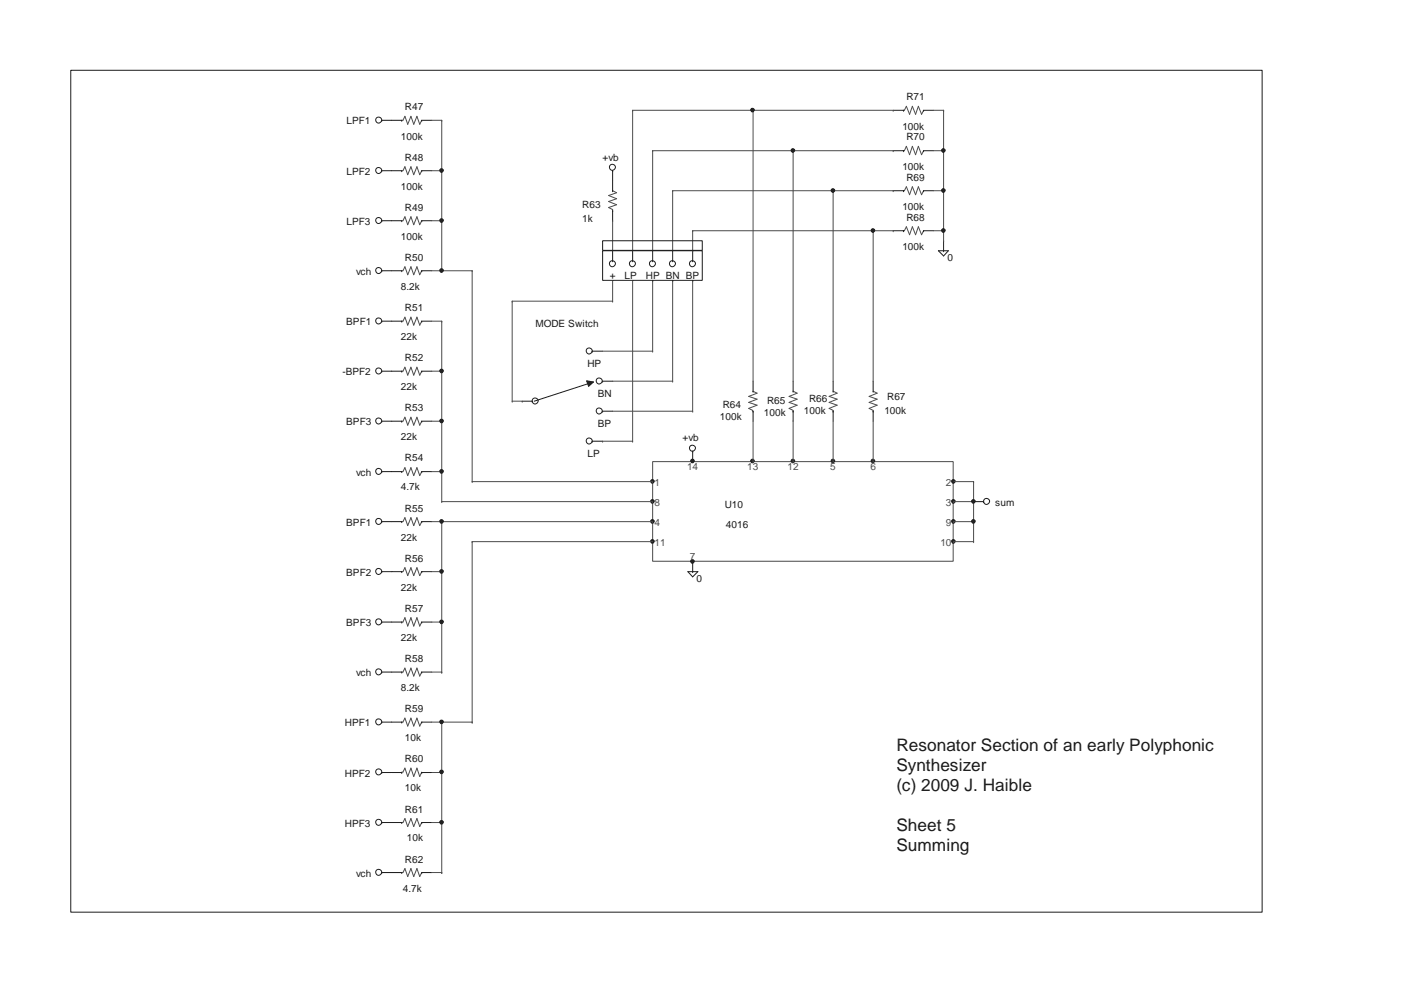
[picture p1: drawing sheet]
<svg xmlns="http://www.w3.org/2000/svg" width="297mm" height="210mm" viewBox="0 0 297 210" stroke-linecap="round" stroke-linejoin="round" font-family="sans-serif">
<g fill="none" stroke="#1b1b1b" stroke-width=".21">
<path d="M15 14.9h252v178.1h-252zM82.9 25.5h2.1M82.9 36.1h2.1M85 25.5h.1M85 36.1h.1M89.2 25.5h.1M89.2 36.1h.1M89.2 25.5h2.1M89.2 36.1h2.1M189 31.9h2.2M189 23.3h2.2M191.2 31.9h.1"/>
<path d="M191.2 23.3h.1M195.4 31.9h.1M195.4 23.3h.1M195.4 31.9h2.1M195.4 23.3h2.1M82.9 46.7h2.1M82.9 57.3h2.1M85 46.7h.1M85 57.3h.1M89.2 46.7h.1M89.2 57.3h.1M89.2 46.7h2.1"/>
<path d="M89.2 57.3h2.1M189 48.8h2.2M189 40.4h2.2M191.2 48.8h.1M191.2 40.4h.1M195.4 48.8h.1M195.4 40.4h.1M195.4 48.8h2.1M195.4 40.4h2.1M82.9 68h2.1M82.9 78.5h2.1M85 68h.1"/>
<path d="M85 78.5h.1M89.2 68h.1M89.2 78.5h.1M89.2 68h2.1M89.2 78.5h2.1M82.9 89.1h2.1M82.9 99.8h2.1M85 89.1h.1M85 99.8h.1M89.2 89.1h.1M89.2 99.8h.1M89.2 89.1h2.1"/>
<path d="M89.2 99.8h2.1M159.3 82.8h.1M159.3 87h.1M159.3 80.7v2.1M159.3 87v2.1M167.8 82.8h.1M167.8 87h.1M167.8 80.7v2.1M167.8 87v2.1M176.3 82.8h.1M176.3 87h.1M176.3 80.7v2.1"/>
<path d="M176.3 87v2.1M184.7 82.8h.1M184.7 87h.1M184.7 80.7v2.1M184.7 87v2.1M82.9 110.4h2.1M85 110.4h.1M89.2 110.4h.1M89.2 110.4h2.1M82.9 131.6h2.1M82.9 121h2.1M85 131.6h.1"/>
<path d="M85 121h.1M89.2 131.6h.1M89.2 121h.1M89.2 131.6h2.1M89.2 121h2.1M82.9 142.2h2.1M82.9 152.8h2.1M85 142.2h.1M85 152.8h.1M89.2 142.2h.1M89.2 152.8h.1M89.2 142.2h2.1"/>
<path d="M89.2 152.8h2.1M82.9 174h2.1M82.9 163.5h2.1M85 174h.1M85 163.5h.1M89.2 174h.1M89.2 163.5h.1M89.2 174h2.1M89.2 163.5h2.1M82.9 184.6h2.1M85 184.6h.1M89.2 184.6h.1"/>
<path d="M89.2 184.6h2.1"/>
</g>
<g fill="none" stroke="#4b4b4b" stroke-width=".21">
<path d="M85 25.5h.2l.5-.9 .6 1.7 .6-1.7 .6 1.7 .7-1.7 .6 1.7 .4-.8M85 36.1h.2l.5-.8 .6 1.7 .6-1.7 .6 1.7 .7-1.7 .6 1.7 .4-.9M191.1 31.9h.2l.5-.9 .6 1.7 .6-1.7 .7 1.7 .6-1.7 .7 1.7 .4-.8M191.1 23.3h.2l.5-.8 .6 1.7 .6-1.7 .7 1.7 .6-1.7 .7 1.7 .4-.9M85 46.7h.2l.5-.8 .6 1.7 .6-1.7 .6 1.7 .7-1.7 .6 1.7 .4-.9M85 57.3h.2l.5-.9 .6 1.7 .6-1.7 .6 1.7 .7-1.7 .6 1.7 .4-.8M191.1 48.8h.2l.5-.8 .6 1.7 .6-1.7 .7 1.7 .6-1.7 .7 1.7 .4-.9M191.1 40.4h.2l.5-.9 .6 1.7 .6-1.7 .7 1.7 .6-1.7 .7 1.7 .4-.8M85 68h.2l.5-.9 .6 1.7 .6-1.7 .6 1.7 .7-1.7 .6 1.7 .4-.8M85 78.5h.2l.5-.8 .6 1.7 .6-1.7 .6 1.7 .7-1.7 .6 1.7 .4-.9M85 89.1h.2l.5-.8 .6 1.7 .6-1.7 .6 1.7 .7-1.7 .6 1.7 .4-.9M85 99.8h.2l.5-.9 .6 1.7 .6-1.7 .6 1.7 .7-1.7 .6 1.7 .4-.8"/>
<path d="M138.1 97.7h63.6v21.1h-63.6zM159.2 82.8l1 .4-1.8 .7 1.8 .6-1.8 .6 1.8 .6-1.8 .7 .8 .4v.2M167.8 82.8l.8 .4-1.7 .7 1.7 .6-1.7 .6 1.7 .6-1.7 .7 .9 .4v.2M176.3 82.8l.8 .4-1.7 .7 1.7 .6-1.7 .6 1.7 .6-1.7 .7 .9 .4v.2M184.7 82.8l.9 .4-1.7 .7 1.7 .6-1.7 .6 1.7 .6-1.7 .7 .8 .4v.2M85 110.4h.2l.5-.9 .6 1.7 .6-1.7 .6 1.7 .7-1.7 .6 1.7 .4-.8M85 131.6h.2l.5-.9 .6 1.8 .6-1.8 .6 1.8 .7-1.8 .6 1.8 .4-.9M85 121h.2l.5-.9 .6 1.7 .6-1.7 .6 1.7 .7-1.7 .6 1.7 .4-.8M85 142.2h.2l.5-.8 .6 1.7 .6-1.7 .6 1.7 .7-1.7 .6 1.7 .4-.9M85 152.8h.2l.5-.9 .6 1.7 .6-1.7 .6 1.7 .7-1.7 .6 1.7 .4-.8M85 174h.2l.5-.8 .6 1.7 .6-1.7 .6 1.7 .7-1.7 .6 1.7 .4-.9M85 163.4h.2l.5-.9 .6 1.8 .6-1.8 .6 1.8 .7-1.8 .6 1.8 .4-.9"/>
<path d="M85 184.6h.2l.5-.8 .6 1.7 .6-1.7 .6 1.7 .7-1.7 .6 1.7 .4-.9"/>
</g>
<circle cx="184.7" cy="97.5" r=".38" fill="#1b1b1b"/>
<circle cx="184.7" cy="97.5" r=".38" fill="none" stroke="#1b1b1b" stroke-width=".21"/>
<circle cx="176.2" cy="97.5" r=".38" fill="#1b1b1b"/>
<circle cx="176.2" cy="97.5" r=".38" fill="none" stroke="#1b1b1b" stroke-width=".21"/>
<circle cx="167.8" cy="97.5" r=".38" fill="#1b1b1b"/>
<circle cx="167.8" cy="97.5" r=".38" fill="none" stroke="#1b1b1b" stroke-width=".21"/>
<circle cx="159.2" cy="97.5" r=".38" fill="#1b1b1b"/>
<circle cx="159.2" cy="97.5" r=".38" fill="none" stroke="#1b1b1b" stroke-width=".21"/>
<circle cx="138" cy="101.9" r=".38" fill="#1b1b1b"/>
<circle cx="138" cy="101.9" r=".38" fill="none" stroke="#1b1b1b" stroke-width=".21"/>
<circle cx="138" cy="106.1" r=".38" fill="#1b1b1b"/>
<circle cx="138" cy="106.1" r=".38" fill="none" stroke="#1b1b1b" stroke-width=".21"/>
<circle cx="138" cy="110.3" r=".38" fill="#1b1b1b"/>
<circle cx="138" cy="110.3" r=".38" fill="none" stroke="#1b1b1b" stroke-width=".21"/>
<circle cx="138" cy="114.6" r=".38" fill="#1b1b1b"/>
<circle cx="138" cy="114.6" r=".38" fill="none" stroke="#1b1b1b" stroke-width=".21"/>
<circle cx="201.7" cy="101.9" r=".38" fill="#1b1b1b"/>
<circle cx="201.7" cy="101.9" r=".38" fill="none" stroke="#1b1b1b" stroke-width=".21"/>
<circle cx="201.7" cy="106.1" r=".38" fill="#1b1b1b"/>
<circle cx="201.7" cy="106.1" r=".38" fill="none" stroke="#1b1b1b" stroke-width=".21"/>
<circle cx="201.7" cy="110.3" r=".38" fill="#1b1b1b"/>
<circle cx="201.7" cy="110.3" r=".38" fill="none" stroke="#1b1b1b" stroke-width=".21"/>
<circle cx="201.7" cy="114.6" r=".38" fill="#1b1b1b"/>
<circle cx="201.7" cy="114.6" r=".38" fill="none" stroke="#1b1b1b" stroke-width=".21"/>
<circle cx="146.5" cy="97.5" r=".38" fill="#1b1b1b"/>
<circle cx="146.5" cy="97.5" r=".38" fill="none" stroke="#1b1b1b" stroke-width=".21"/>
<circle cx="146.5" cy="118.8" r=".38" fill="#1b1b1b"/>
<g fill="none" stroke="#1b1b1b" stroke-width=".21">
<path d="M129.6 38.2v2.2M129.6 40.4h.1M129.6 44.6h.1M129.6 44.6v2.1"/>
<circle cx="146.5" cy="94.8" r=".64"/>
<circle cx="146.5" cy="118.8" r=".38"/>
</g>
<path d="M129.6 40.4l.9 .4-1.7 .6 1.7 .7-1.7 .5 1.7 .7-1.7 .6 .8 .4v.3" fill="none" stroke="#4b4b4b" stroke-width=".21"/>
<path d="M146.5 95.5l.1 .1z" fill="#1b1b1b"/>
<g fill="none" stroke="#1b1b1b" stroke-width=".21">
<path d="M146.5 95.5h.1M146.5 95.5v2.2M146.5 118.8v2.2M145.5 121h2.1l-1.1 1.1zM146.5 121h.1"/>
<circle cx="208.7" cy="106.1" r=".64"/>
</g>
<path d="M208.1 106.1l.1 .1z" fill="#1b1b1b"/>
<g fill="none" stroke="#1b1b1b" stroke-width=".21">
<path d="M198.5 53.1h2.1l-1 1.1zM199.6 53.1h.1M199.6 50.9v2.2M206 106.1h2.1M208.1 106.1h.1"/>
<circle cx="80.1" cy="99.7" r=".64"/>
</g>
<path d="M80.8 99.8v.1z" fill="#1b1b1b"/>
<g fill="none" stroke="#1b1b1b" stroke-width=".21">
<path d="M80.8 99.8h.1M80.8 99.8h2.1"/>
<circle cx="80.1" cy="142.2" r=".64"/>
</g>
<path d="M80.8 142.2v.1z" fill="#1b1b1b"/>
<g fill="none" stroke="#1b1b1b" stroke-width=".21">
<path d="M80.8 142.2h.1M80.8 142.2h2.1"/>
<circle cx="80.1" cy="184.6" r=".64"/>
</g>
<path d="M80.8 184.6v.1z" fill="#1b1b1b"/>
<g fill="none" stroke="#1b1b1b" stroke-width=".21">
<path d="M80.8 184.6h.1M80.8 184.6h2.1"/>
<circle cx="80.1" cy="25.4" r=".64"/>
</g>
<g fill="none" stroke="#1b1b1b" stroke-width=".21">
<path d="M80.8 25.5h.1M80.8 25.5h2.1"/>
<circle cx="80.1" cy="36.1" r=".64"/>
</g>
<path d="M80.8 36.1v.1z" fill="#1b1b1b"/>
<g fill="none" stroke="#1b1b1b" stroke-width=".21">
<path d="M80.8 36.1h.1M80.8 36.1h2.1"/>
<circle cx="80.1" cy="46.6" r=".64"/>
</g>
<path d="M80.8 46.7v.1z" fill="#1b1b1b"/>
<g fill="none" stroke="#1b1b1b" stroke-width=".21">
<path d="M80.8 46.7h.1M80.8 46.7h2.1"/>
<circle cx="80.1" cy="57.2" r=".64"/>
</g>
<path d="M80.8 57.3v.1z" fill="#1b1b1b"/>
<g fill="none" stroke="#1b1b1b" stroke-width=".21">
<path d="M80.8 57.3h.1M80.8 57.3h2.1"/>
<circle cx="80.1" cy="67.9" r=".64"/>
</g>
<g fill="none" stroke="#1b1b1b" stroke-width=".21">
<path d="M80.8 68h.1M80.8 68h2.1"/>
<circle cx="80.1" cy="78.5" r=".64"/>
</g>
<path d="M80.8 78.5v.1z" fill="#1b1b1b"/>
<g fill="none" stroke="#1b1b1b" stroke-width=".21">
<path d="M80.8 78.5h.1M80.8 78.5h2.1"/>
<circle cx="80.1" cy="89.1" r=".64"/>
</g>
<path d="M80.8 89.1v.1z" fill="#1b1b1b"/>
<g fill="none" stroke="#1b1b1b" stroke-width=".21">
<path d="M80.8 89.1h.1M80.8 89.1h2.1"/>
<circle cx="80.1" cy="110.3" r=".64"/>
</g>
<path d="M80.8 110.4v.1z" fill="#1b1b1b"/>
<g fill="none" stroke="#1b1b1b" stroke-width=".21">
<path d="M80.8 110.4h.1M80.8 110.4h2.1"/>
<circle cx="80.1" cy="120.9" r=".64"/>
</g>
<g fill="none" stroke="#1b1b1b" stroke-width=".21">
<path d="M80.8 121h.1M80.8 121h2.1"/>
<circle cx="80.1" cy="131.6" r=".64"/>
</g>
<path d="M80.8 131.6v.1z" fill="#1b1b1b"/>
<g fill="none" stroke="#1b1b1b" stroke-width=".21">
<path d="M80.8 131.6h.1M80.8 131.6h2.1"/>
<circle cx="80.1" cy="152.7" r=".64"/>
</g>
<path d="M80.8 152.8v.1z" fill="#1b1b1b"/>
<g fill="none" stroke="#1b1b1b" stroke-width=".21">
<path d="M80.8 152.8h.1M80.8 152.8h2.1"/>
<circle cx="80.1" cy="163.3" r=".64"/>
</g>
<path d="M80.8 163.4v.1z" fill="#1b1b1b"/>
<g fill="none" stroke="#1b1b1b" stroke-width=".21">
<path d="M80.8 163.5h.1M80.8 163.5h2.1"/>
<circle cx="80.1" cy="174" r=".64"/>
</g>
<path d="M80.8 174v.1z" fill="#1b1b1b"/>
<g fill="none" stroke="#1b1b1b" stroke-width=".21">
<path d="M80.8 174h.1M80.8 174h2.1"/>
<circle cx="129.6" cy="35.4" r=".64"/>
</g>
<path d="M129.6 36.1l.1 .1z" fill="#1b1b1b"/>
<g fill="none" stroke="#1b1b1b" stroke-width=".21">
<path d="M129.6 36.1h.1M129.6 36.1v2.1"/>
<circle cx="124.7" cy="74.3" r=".64"/>
</g>
<path d="M125.3 74.3l.1 .1z" fill="#1b1b1b"/>
<g fill="none" stroke="#1b1b1b" stroke-width=".21">
<path d="M125.3 74.3h.1M125.3 74.3h2.2"/>
<circle cx="129.6" cy="55.8" r=".64"/>
</g>
<path d="M129.6 55.2l.1 .1z" fill="#1b1b1b"/>
<g fill="none" stroke="#1b1b1b" stroke-width=".21">
<path d="M129.6 55.2h.1M129.6 53.1v2.1"/>
<circle cx="138" cy="55.8" r=".64"/>
</g>
<path d="M138.1 55.2l.1 .1z" fill="#1b1b1b"/>
<g fill="none" stroke="#1b1b1b" stroke-width=".21">
<path d="M138.1 55.2h.1M138.1 53.1v2.1"/>
<circle cx="142.3" cy="55.8" r=".64"/>
</g>
<path d="M142.3 55.2l.1 .1z" fill="#1b1b1b"/>
<g fill="none" stroke="#1b1b1b" stroke-width=".21">
<path d="M142.3 55.2h.1M142.3 53.1v2.1"/>
<circle cx="146.5" cy="55.8" r=".64"/>
</g>
<path d="M146.5 55.2l.1 .1z" fill="#1b1b1b"/>
<g fill="none" stroke="#1b1b1b" stroke-width=".21">
<path d="M146.5 55.2h.1M146.5 53.1v2.1"/>
<circle cx="133.8" cy="55.8" r=".64"/>
</g>
<path d="M133.8 55.2l.1 .1z" fill="#1b1b1b"/>
<g fill="none" stroke="#1b1b1b" stroke-width=".21">
<path d="M133.8 55.2h.1M133.8 53.1v2.1"/>
<circle cx="124.7" cy="93.3" r=".64"/>
</g>
<path d="M125.3 93.4h.1z" fill="#1b1b1b"/>
<g fill="none" stroke="#1b1b1b" stroke-width=".21">
<path d="M125.3 93.4h.1M125.3 93.4h2.2"/>
<circle cx="126.8" cy="80.6" r=".64"/>
</g>
<path d="M127.5 80.7h.1z" fill="#1b1b1b"/>
<g fill="none" stroke="#1b1b1b" stroke-width=".21">
<path d="M127.5 80.7h.1M127.5 80.7h2.1"/>
<circle cx="126.8" cy="87" r=".64"/>
</g>
<path d="M127.5 87l.1 .1z" fill="#1b1b1b"/>
<g fill="none" stroke="#1b1b1b" stroke-width=".21">
<path d="M127.5 87h.1M127.5 87h2.1"/>
<circle cx="113.2" cy="84.8" r=".64"/>
</g>
<path d="M112.6 84.9l.1 .1z" fill="#1b1b1b"/>
<path d="M110.5 84.9h2.1M112.6 84.9h.1" fill="none" stroke="#1b1b1b" stroke-width=".21"/>
<g fill="none" stroke="#4b4b4b" stroke-width=".21">
<path d="M91.3 25.5h2.2M91.3 36.1h2.2M93.5 25.5h.1M93.5 36.1h.1M93.5 25.5v31.8M133.8 23.3h.1M133.8 23.3h55.2M133.8 23.3v29.8M138.1 31.9h.1M138.1 31.9h50.9M138.1 31.9v21.2M159.3 23.3h.1"/>
<path d="M159.3 23.3v57.4M167.8 31.9h.1M167.8 31.9v48.8M189 23.3h.1M189 31.9h.1M197.5 31.9h2.1M197.5 23.3h2.1M199.6 31.9h.1M199.6 23.3h.1M199.6 23.3v27.6M91.3 57.3h8.6M91.3 46.7h2.2"/>
<path d="M93.5 46.7h.1M93.5 57.3h.1M99.9 57.3h.1M99.9 57.3v44.6M129.6 46.7h.1M129.6 46.7v6.4M129.6 59.4v4.3M133.8 59.4v34M138.1 59.4h.1M138.1 59.4v14.9M142.3 40.4h.1M142.3 59.4h.1"/>
<path d="M142.3 40.4h46.7M142.3 40.4v12.7M142.3 59.4v21.3M146.5 48.8h.1M146.5 53.1h.1M146.5 59.4h.1M146.5 48.8h42.5M146.5 48.8v4.3M146.5 59.4v27.6M176.3 40.4h.1M176.3 40.4v40.3M184.7 48.8h.1"/>
<path d="M184.7 48.8v31.9M189 40.4h.1M189 48.8h.1M197.5 48.8h2.1M197.5 40.4h2.1M199.6 48.8h.1M199.6 50.9h.1M199.6 40.4h.1M91.3 68h2.2M91.3 78.5h2.2M93.5 68h.1M93.5 78.5h.1"/>
<path d="M93.5 68v38.1M108.4 63.7h.1M108.4 63.7h21.2M108.4 63.7v21.2M127.5 74.3h10.6M129.6 63.7h.1M138.1 74.3h.1M91.3 89.1h2.2M91.3 99.8h2.2M93.5 89.1h.1M93.5 99.8h.1M108.4 84.9h.1"/>
<path d="M108.4 84.9h2.1M110.5 84.9h.1M127.5 93.4h.1M127.5 93.4h6.3M129.6 80.7h12.7M129.6 87h16.9M133.8 93.4h.1M142.3 80.7h.1M146.5 87h.1M159.3 97.7h.1M159.3 89.1v8.6M167.8 97.7h.1"/>
<path d="M167.8 89.1v8.6M176.3 97.7h.1M176.3 89.1v8.6M184.7 97.7h.1M184.7 89.1v8.6M91.3 110.4h46.8M93.5 110.4h.1M93.5 106.1h.1M93.5 106.1h44.6M93.5 110.4v31.8M99.9 101.9h.1M99.9 114.6h.1"/>
<path d="M99.9 101.9h38.2M99.9 114.6h38.2M99.9 114.6v38.2M138.1 110.4h.1M138.1 106.1h.1M138.1 101.9h.1M201.7 106.1h.1M201.7 110.4h.1M201.7 114.6h.1M201.7 101.9h4.3M201.7 106.1h4.3M201.7 110.4h4.3"/>
<path d="M201.7 114.6h4.3M206 101.9h.1M206 106.1h.1M206 110.4h.1M206 114.6h.1M206 101.9v12.7M91.3 131.6h2.2M91.3 121h2.2M93.5 131.6h.1M93.5 121h.1M91.3 142.2h2.2M91.3 152.8h8.6"/>
<path d="M93.5 142.2h.1M93.5 152.8h.1M93.5 152.8v31.8M99.9 152.8h.1M91.3 174h2.2M91.3 163.5h2.2M93.5 174h.1M93.5 163.5h.1M91.3 184.6h2.2M93.5 184.6h.1"/>
</g>
<circle cx="205.9" cy="106.1" r=".38" fill="#1b1b1b"/>
<circle cx="205.9" cy="106.1" r=".38" fill="none" stroke="#1b1b1b" stroke-width=".21"/>
<circle cx="205.9" cy="110.3" r=".38" fill="#1b1b1b"/>
<circle cx="205.9" cy="110.3" r=".38" fill="none" stroke="#1b1b1b" stroke-width=".21"/>
<circle cx="199.6" cy="48.8" r=".38" fill="#1b1b1b"/>
<circle cx="199.6" cy="48.8" r=".38" fill="none" stroke="#1b1b1b" stroke-width=".21"/>
<circle cx="199.6" cy="40.3" r=".38" fill="#1b1b1b"/>
<circle cx="199.6" cy="40.3" r=".38" fill="none" stroke="#1b1b1b" stroke-width=".21"/>
<circle cx="199.6" cy="31.8" r=".38" fill="#1b1b1b"/>
<circle cx="199.6" cy="31.8" r=".38" fill="none" stroke="#1b1b1b" stroke-width=".21"/>
<circle cx="159.2" cy="23.3" r=".38" fill="#1b1b1b"/>
<circle cx="159.2" cy="23.3" r=".38" fill="none" stroke="#1b1b1b" stroke-width=".21"/>
<circle cx="167.8" cy="31.8" r=".38" fill="#1b1b1b"/>
<circle cx="167.8" cy="31.8" r=".38" fill="none" stroke="#1b1b1b" stroke-width=".21"/>
<circle cx="176.2" cy="40.3" r=".38" fill="#1b1b1b"/>
<circle cx="176.2" cy="40.3" r=".38" fill="none" stroke="#1b1b1b" stroke-width=".21"/>
<circle cx="184.7" cy="48.8" r=".38" fill="#1b1b1b"/>
<circle cx="184.7" cy="48.8" r=".38" fill="none" stroke="#1b1b1b" stroke-width=".21"/>
<circle cx="93.4" cy="174" r=".38" fill="#1b1b1b"/>
<circle cx="93.4" cy="174" r=".38" fill="none" stroke="#1b1b1b" stroke-width=".21"/>
<circle cx="93.4" cy="163.3" r=".38" fill="#1b1b1b"/>
<circle cx="93.4" cy="163.3" r=".38" fill="none" stroke="#1b1b1b" stroke-width=".21"/>
<circle cx="93.4" cy="152.7" r=".38" fill="#1b1b1b"/>
<circle cx="93.4" cy="152.7" r=".38" fill="none" stroke="#1b1b1b" stroke-width=".21"/>
<circle cx="93.4" cy="36.1" r=".38" fill="#1b1b1b"/>
<circle cx="93.4" cy="36.1" r=".38" fill="none" stroke="#1b1b1b" stroke-width=".21"/>
<circle cx="93.4" cy="46.7" r=".38" fill="#1b1b1b"/>
<circle cx="93.4" cy="46.7" r=".38" fill="none" stroke="#1b1b1b" stroke-width=".21"/>
<circle cx="93.4" cy="57.2" r=".38" fill="#1b1b1b"/>
<circle cx="93.4" cy="57.2" r=".38" fill="none" stroke="#1b1b1b" stroke-width=".21"/>
<circle cx="93.4" cy="131.6" r=".38" fill="#1b1b1b"/>
<circle cx="93.4" cy="131.6" r=".38" fill="none" stroke="#1b1b1b" stroke-width=".21"/>
<circle cx="93.4" cy="120.9" r=".38" fill="#1b1b1b"/>
<circle cx="93.4" cy="120.9" r=".38" fill="none" stroke="#1b1b1b" stroke-width=".21"/>
<circle cx="93.4" cy="110.3" r=".38" fill="#1b1b1b"/>
<circle cx="93.4" cy="110.3" r=".38" fill="none" stroke="#1b1b1b" stroke-width=".21"/>
<circle cx="93.4" cy="78.5" r=".38" fill="#1b1b1b"/>
<circle cx="93.4" cy="78.5" r=".38" fill="none" stroke="#1b1b1b" stroke-width=".21"/>
<circle cx="93.4" cy="89.1" r=".38" fill="#1b1b1b"/>
<circle cx="93.4" cy="89.1" r=".38" fill="none" stroke="#1b1b1b" stroke-width=".21"/>
<circle cx="93.4" cy="99.7" r=".38" fill="#1b1b1b"/>
<g fill="none" stroke="#1b1b1b" stroke-width=".21">
<path d="M127.5 53.1h21.1v6.2h-21.1zM127.5 50.9h21.1v2.1h-21.1zM125.5 80.8l-12.5 4.1"/>
<circle cx="93.4" cy="99.7" r=".38"/>
</g>
<path d="M124.1 80.6l1.4 .2-1 1z" fill="#1b1b1b"/>
<path d="M124.1 80.6l1.4 .2-1 1z" fill="none" stroke="#1b1b1b" stroke-width=".21"/>
<g font-size="3.6" fill="#1b1b1b">
<text x="189.6" y="158.9">Resonator Section of an early Polyphonic</text>
<text x="189.6" y="163.1">Synthesizer</text>
<text x="189.6" y="167.4">(c) 2009 J. Haible</text>
<text x="189.6" y="175.8">Sheet 5</text>
<text x="189.6" y="180.1">Summing</text>
</g>
<g font-size="2.1" fill="#1b1b1b">
<text x="85.7" y="23.3">R47</text>
<text x="191.8" y="21.2">R71</text>
<text x="73.3" y="26.3">LPF1</text>
<text x="84.8" y="29.5">100k</text>
<text x="190.9" y="27.4">100k</text>
<text x="191.8" y="29.7">R70</text>
<text x="85.7" y="34">R48</text>
<text x="127.5" y="34">+vb</text>
<text x="190.9" y="35.9">100k</text>
<text x="73.3" y="37">LPF2</text>
<text x="84.8" y="40.1">100k</text>
<text x="191.8" y="38.2">R69</text>
<text x="73.3" y="47.6">LPF3</text>
<text x="85.7" y="44.6">R49</text>
<text x="123.2" y="43.9">R63</text>
<text x="123.2" y="46.9">1k</text>
<text x="190.9" y="44.3">100k</text>
<text x="191.8" y="46.7">R68</text>
<text x="84.8" y="50.8">100k</text>
<text x="190.9" y="52.9">100k</text>
<text x="75.3" y="58.1">vch</text>
<text x="85.7" y="55.2">R50</text>
<text x="129" y="59">+</text>
<text x="132.2" y="59">LP</text>
<text x="136.6" y="59">HP BN BP</text>
<text x="200.5" y="55.2">0</text>
<text x="84.8" y="61.4">8.2k</text>
<text x="85.7" y="65.8">R51</text>
<text x="73.2" y="68.8">BPF1</text>
<text x="84.8" y="71.9">22k</text>
<text x="113.3" y="69.2">MODE Switch</text>
<text x="85.7" y="76.4">R52</text>
<text x="124.3" y="77.7">HP</text>
<text x="72.5" y="79.4">-BPF2</text>
<text x="84.8" y="82.6">22k</text>
<text x="73.2" y="90">BPF3</text>
<text x="85.7" y="87">R53</text>
<text x="126.5" y="84">BN</text>
<text x="152.3" y="89">100k</text>
<text x="152.9" y="86.4">R64</text>
<text x="161.6" y="88.1">100k</text>
<text x="162.3" y="85.6">R65</text>
<text x="170.1" y="87.7">100k</text>
<text x="171.2" y="85.1">R66</text>
<text x="187.1" y="87.7">100k</text>
<text x="187.7" y="84.7">R67</text>
<text x="84.8" y="93.2">22k</text>
<text x="126.5" y="90.4">BP</text>
<text x="144.4" y="93.4">+vb</text>
<text x="75.3" y="100.6">vch</text>
<text x="85.7" y="97.6">R54</text>
<text x="124.3" y="96.7">LP</text>
<text x="84.8" y="103.8">4.7k</text>
<text x="153.3" y="107.4">U10</text>
<text x="210.6" y="107">sum</text>
<text x="73.2" y="111.2">BPF1</text>
<text x="85.7" y="108.3">R55</text>
<text x="153.6" y="111.6">4016</text>
<text x="84.8" y="114.4">22k</text>
<text x="85.7" y="118.8">R56</text>
<text x="73.2" y="121.8">BPF2</text>
<text x="84.8" y="125">22k</text>
<text x="147.4" y="123.1">0</text>
<text x="85.7" y="129.4">R57</text>
<text x="73.2" y="132.5">BPF3</text>
<text x="84.8" y="135.6">22k</text>
<text x="75.3" y="143.1">vch</text>
<text x="85.7" y="140.1">R58</text>
<text x="84.8" y="146.2">8.2k</text>
<text x="73" y="153.6">HPF1</text>
<text x="85.7" y="150.7">R59</text>
<text x="85.7" y="161.3">R60</text>
<text x="85.7" y="156.9">10k</text>
<text x="73" y="164.3">HPF2</text>
<text x="85.7" y="167.4">10k</text>
<text x="85.7" y="171.9">R61</text>
<text x="73" y="174.9">HPF3</text>
<text x="86.1" y="178">10k</text>
<text x="75.3" y="185.5">vch</text>
<text x="85.7" y="182.5">R62</text>
<text x="85.2" y="188.7">4.7k</text>
</g>
<g font-size="2.1" fill="#4b4b4b">
<text x="145.4" y="99.5">14</text>
<text x="158.1" y="99.5">13</text>
<text x="166.6" y="99.5">12</text>
<text x="175.7" y="99.5">5</text>
<text x="184.1" y="99.5">6</text>
<text x="138.5" y="102.8">1</text>
<text x="138.5" y="107">8</text>
<text x="200.1" y="102.8">2</text>
<text x="200.1" y="107">3</text>
<text x="138.5" y="111.2">4</text>
<text x="200.1" y="111.2">9</text>
<text x="138.5" y="115.5">11</text>
<text x="146" y="118.4">7</text>
<text x="199" y="115.5">10</text>
</g>
</svg>
